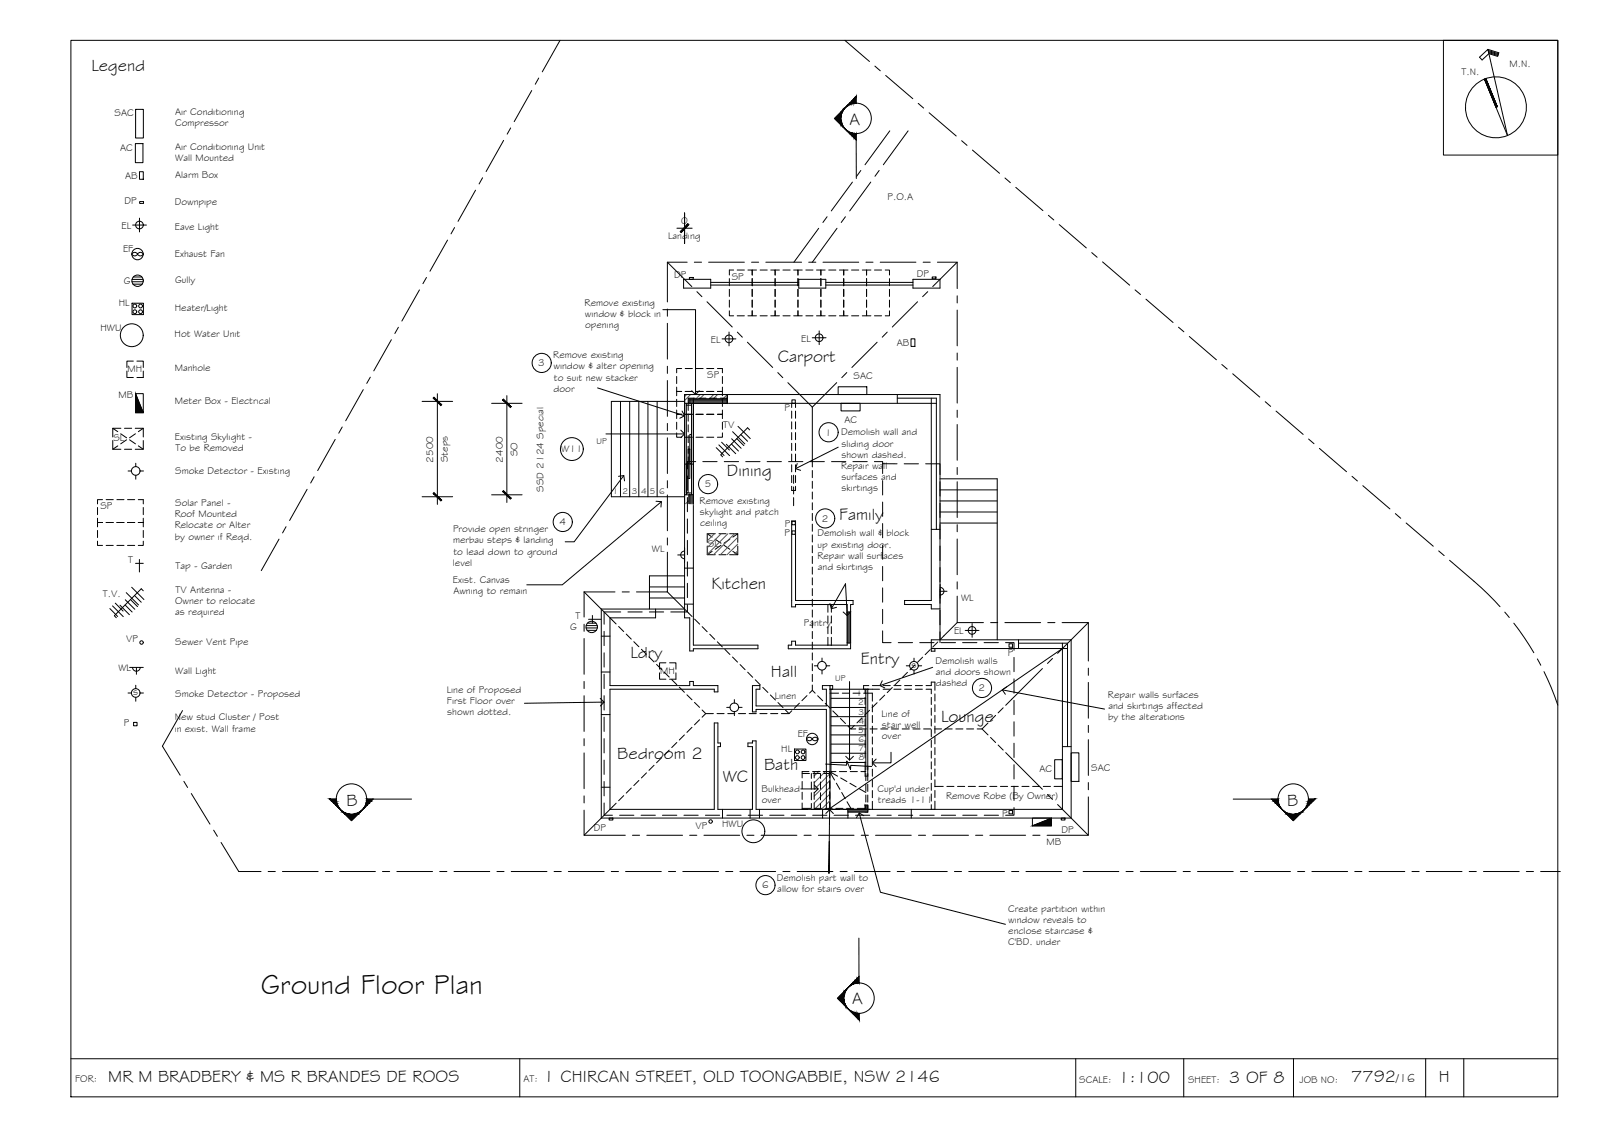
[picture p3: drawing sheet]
<svg xmlns="http://www.w3.org/2000/svg" width="420mm" height="297mm" viewBox="0 0 420 297" stroke-linecap="round" stroke-linejoin="round" font-family="sans-serif">
<!-- layer: HATCH -->
<g fill="#545454" stroke="#545454" stroke-width=".26">
<path d="M226.9 211.1l.7 1.1v-1.1zM226.9 211.1l.7 1.1h-.7z"/>
<path d="M222.4 212.2l5.2 .7v-.7zM222.4 212.2l5.2 .7h-5.2z"/>
<path d="M189.5 104.8l1.2 .9v-.9zM189.5 104.8l1.2 .9h-1.2z"/>
<path d="M181.8 104.8l7.7 .9v-.9zM181.8 104.8l7.7 .9h-7.7z"/>
<path d="M180.9 104.8l.9 .9v-.9zM180.9 104.8l.9 .9h-.9z"/>
<path d="M222.2 160.5l.9 8.1v-8.1zM222.2 160.5l.9 8.1h-.9z"/>
<path d="M180.9 129.7l.9 2.4v-2.4zM180.9 129.7l.9 2.4h-.9z"/>
</g>
<!-- layer: BORDER -->
<g fill="none" stroke="#000" stroke-width=".26">
<path d="M18.6 10.6h390v277h-390zM378.6 10.6h30v30.1h-30zM390.2 12.9l2.9 .9-.3 1-2.3-.7-1.8 1.6-.7-.7 2.2-2.1 5.2 22.7-6.1-14.9M390.3 13.2l2.7 .9M390.4 13.5l2.6 .8M390.4 13.8l2.5 .8M389.7 20.6l3 7.4M18.6 277.6h390M136.3 277.6v10M282.1 277.6v10M310.5 277.6v10M339.2 277.6v10"/>
<path d="M373.9 277.6v10M383.9 277.6v10"/>
<circle cx="392.3" cy="28.1" r="8"/>
</g>
<!-- layer: SECTION POINT -->
<g fill="#000" stroke="#000" stroke-width=".26">
<path d="M218.9 31.1l1.6-1.7v3.3zM221.3 28.6l-.3 .5zM221.3 33.4l.4 .5zM222.1 27.8l-.4 .4zM221.7 33.9l.4 .4zM89 211.9l.4 .4zM89.7 212.7l.6 .3zM90.5 213.5h3.4l-1.7 1.7zM94.6 212.7l.4-.4zM95.4 211.9l-.4 .4zM336 211.9l.3 .4zM336.3 212.3l.5 .4z"/>
<path d="M337.5 213.5h3.4l-1.7 1.7zM341.1 213l.5-.3zM342.4 211.9l-.4 .4zM222.1 259.2l.4-.3zM222.8 258.5l-.3 .4zM221.3 260v3.4l-1.6-1.7zM221.8 263.6l.3 .6zM222.5 264.5l.4 .4z"/>
<path d="M220.5 29.4v1.4zM220.6 29.3l-.1 1.5z"/>
<path d="M220.5 31.3v1.4zM220.6 31.9v.9z"/>
<path d="M220.8 29.1l-.2 1.1zM220.8 29.1l-.2 1.1z"/>
<path d="M220.6 31.9v.9l.2-.4zM220.8 32.4v.5l-.2-.1z"/>
<path d="M220.8 29.1v.5l.2-.7zM221 28.9l-.2 .7z"/>
<path d="M220.8 32.4v.5l.2 .1zM220.8 32.9l.2 .1v.2z"/>
<path d="M221.3 28.6l-.3 .5zM221.3 28.6l.4-.4z"/>
<path d="M221 33v.2l.3 .2zM221 33.2l.3 .3z"/>
<path d="M222.1 27.8l.4-.4zM222.5 27.4l-.4 .5z"/>
<path d="M222.1 34.2l.5 .3zM222.1 34.3l.5 .2v.2z"/>
<path d="M223 26.9l-.5 .7zM223 26.9v.4l-.5 .3z"/>
<path d="M222.6 34.5v.2h.4zM222.6 34.7h.4v.5z"/>
<path d="M223 26.9v.4l.5-.9zM223.5 26.4v.8l-.5 .1z"/>
<path d="M223 34.7v.5l.5-.3zM223 35.2l.5-.3v.8z"/>
<path d="M224 25.9l-.5 .5v.8zM224 25.9v1.2l-.5 .1z"/>
<path d="M223.5 34.9v.8l.5-.7zM224 35v1.2l-.5-.5z"/>
<path d="M224 25.9v1.2l.5-1.7zM224.5 25.4v1.6l-.5 .1z"/>
<path d="M224 35v1.2l.5-1.2zM224.5 35l.1 1.7-.6-.5z"/>
<path d="M86.5 209.5l.5 .5h1.2zM86.5 209.5h1.7v.5z"/>
<path d="M87 210l.6 .5h.7zM87 210h1.2l.1 .5z"/>
<path d="M87.6 210.5l.5 .5h.4zM87.6 210.5h.7l.2 .5z"/>
<path d="M88.1 211l.6 .5zM88.1 211h.4l.2 .5z"/>
<path d="M88.5 211.5l.5 .4zM88.5 211.5l.5 .4z"/>
<path d="M89.7 212.7l.6 .3zM89.4 212.3l.4 .4z"/>
<path d="M90 213l.3 .2h.5zM90 213l.8 .2z"/>
<path d="M90.3 213.2l.1 .2h.9zM90.3 213.2l1 .2z"/>
<path d="M90.4 213.4l1.5 .1zM90.4 213.4l1.5 .1z"/>
<path d="M92.5 213.5h1.4zM93 213.4h.9z"/>
<path d="M93 213.4h.9l-.3-.2zM93.6 213.2h.5l-.2 .2z"/>
<path d="M93.6 213.2h.5v-.2zM94.1 213h.2l-.2 .2z"/>
<path d="M94.1 213l.5-.3zM94.6 212.7l-.3 .3z"/>
<path d="M95.7 211.5l-.3 .4zM95.7 211.5h.1l-.4 .4z"/>
<path d="M95.9 211l-.2 .5h.1zM95.9 211h.4l-.5 .5z"/>
<path d="M96 210.5l-.1 .5h.4zM96 210.5h.8l-.5 .5z"/>
<path d="M96.1 210l-.1 .5h.8zM96.1 210h1.2l-.5 .5z"/>
<path d="M96.2 209.5l-.1 .5h1.2zM96.2 209.5h1.6l-.5 .5z"/>
<path d="M334 210l1.2-.5v.5zM333.5 209.5l.5 .5 1.2-.5z"/>
<path d="M334.5 210.5l.7-.5 .1 .5zM334 210l.5 .5 .7-.5z"/>
<path d="M335.3 210.5l.2 .5h-.4zM334.5 210.5l.6 .5 .2-.5z"/>
<path d="M335.5 211l.2 .5h-.2zM335.1 211l.4 .5v-.5z"/>
<path d="M335.7 211.5l.3 .4zM335.5 211.5l.5 .4-.3-.4z"/>
<path d="M336.8 212.7l.5 .3h-.3zM336.7 212.7l.3 .3z"/>
<path d="M337.3 213l.5 .2h-.5zM337 213l.3 .2v-.2z"/>
<path d="M337.4 213.4l.4-.2 .5 .2zM337.3 213.2l.1 .2 .4-.2z"/>
<path d="M337.5 213.5h1.4zM337.4 213.4h.9z"/>
<path d="M339.5 213.5l1.4-.1zM339.5 213.5l1.4-.1z"/>
<path d="M340 213.4l1.1-.2-.2 .2zM340 213.4l1.1-.2z"/>
<path d="M340.6 213.2l.7-.2-.2 .2zM340.6 213.2l.7-.2z"/>
<path d="M341.1 213l.5-.3zM341.6 212.7l.4-.4z"/>
<path d="M342.4 211.9l.4-.4zM342.6 211.5l-.2 .4 .4-.4z"/>
<path d="M342.6 211.5l.7-.5zM342.9 211l-.3 .5 .7-.5z"/>
<path d="M342.9 211l.9-.5-.5 .5zM343 210.5l-.1 .5 .9-.5z"/>
<path d="M343 210.5l1.3-.5-.5 .5zM343.1 210l-.1 .5 1.3-.5z"/>
<path d="M343.1 210l1.7-.5-.5 .5zM343.2 209.5l-.1 .5 1.7-.5z"/>
<path d="M221.8 259.6l.3-.3-.3 .5zM222.1 259.2l-.3 .4z"/>
<path d="M222.8 258.5l.5-.3zM222.8 258.5l.5-.3v-.2z"/>
<path d="M223.3 258h.5l-.5 .2zM223.3 258h.5v-.4z"/>
<path d="M223.8 257.6l.4 .2-.4 .2zM223.8 257.6l.4 .2v-.7z"/>
<path d="M224.2 257.1l.6 .6-.6 .1zM224.8 256.6l-.6 .5 .6 .6z"/>
<path d="M224.8 256.6l.5 1.1h-.5zM225.3 256l-.5 .6 .5 1.1z"/>
<path d="M221.3 260v1.4zM221.3 260l.1 .9z"/>
<path d="M221.3 262l.1 1.5zM221.3 262l.1 1.5z"/>
<path d="M221.4 260l.2 .3-.2 .6zM221.4 260l.2 .3v-.5z"/>
<path d="M221.4 262.5l.2 1.1zM221.4 262.5l.2 1.1z"/>
<path d="M221.6 263.1l.2 .8-.2-.3zM221.6 263.1l.2 .8z"/>
<path d="M221.6 259.8h.2l-.2 .5zM221.6 259.8h.2v-.2z"/>
<path d="M221.8 263.6l.3 .6zM222.1 264.1l.4 .4z"/>
<path d="M222.9 264.9l.4 .5zM222.9 264.9l.4 .5z"/>
<path d="M223.3 265.2l.5 .6zM223.3 265.2l.5 .6v-.4z"/>
<path d="M223.8 265.4l.5 .9-.5-.5zM223.8 265.4l.5 .9v-.8z"/>
<path d="M224.3 265.5l.5 1.3-.5-.5zM224.3 265.5l.5 1.3v-1.1z"/>
<path d="M224.8 265.7l.5 1.6-.5-.5zM224.8 265.7l.5 1.6v-1.6z"/>
</g>
<g fill="none" stroke="#000" stroke-width=".26">
<path d="M224.5 27v-1.6l-5.6 5.7 5.7 5.6M224.5 35l.1 11.8M88.2 209.5h-1.7l5.7 5.7 5.6-5.7M96.2 209.5h11.7M323.4 209.5h11.8M333.5 209.5l5.7 5.7 5.6-5.7h-1.6M225.3 245.9v11.8M225.3 256l-5.6 5.7 5.6 5.6v-1.6"/>
<circle cx="224.5" cy="31" r="4"/>
<circle cx="92.2" cy="209.5" r="4"/>
<circle cx="339.2" cy="209.5" r="4"/>
<circle cx="225.3" cy="261.7" r="4"/>
</g>
<!-- layer: TEXT -->
<g fill="none" stroke="#000" stroke-width=".26">
<circle cx="142.1" cy="95.1" r="2.51"/>
<circle cx="217.3" cy="113.3" r="2.51"/>
<circle cx="147.6" cy="136.8" r="2.51"/>
<circle cx="185.7" cy="126.9" r="2.51"/>
<circle cx="216.4" cy="135.9" r="2.51"/>
<circle cx="257.6" cy="180.4" r="2.51"/>
<circle cx="200.8" cy="232.1" r="2.51"/>
</g>
<!-- layer: SERVICES -->
<g fill="none" stroke="#000" stroke-width=".26">
<path d="M35.5 37.6h2v5h-2zM35.6 28.7h2v7.5h-2zM34.8 59h3.6M36.6 45h1v2h-1zM36.6 57.2v3.6M36.6 52.8h1v.5h-1zM34.6 73.9h3M34.6 79.5h3v3h-3zM34.6 73.3h2.9M34.8 66.4a.86 .86 0 0 1 1.3 .2 .84 .84 0 0 1-.8 .5 .84 .84 0 0 1-.7-.5zM34.9 74.5h2.4M35 72.6h2.2"/>
<path d="M36.1 66.6a.86 .86 0 0 1 1.5 0M36.1 66.6a.86 .86 0 0 0 1.5 0M180.8 72.7h1v.5h-1zM191.3 73v1.9M191.3 75.9v1.8M191.3 78.7v1.8M192.4 70.8h-1.1v1.3M193.3 70.8h1.9M196.2 70.8h1.1v1.3v-1.3h1.1M197.3 73v1.9M197.3 75.9v1.8M197.3 78.7v1.8"/>
<path d="M199.4 70.8h1.8M202.1 70.8h1.2v1.3v-1.3h1.1M203.3 73v1.9M203.3 75.9v1.8M203.3 78.7v1.8M205.3 70.8h1.9M208.2 70.8h1.1v1.3v-1.3h1.1M209.3 73v1.9M209.3 75.9v1.8M209.3 78.7v1.8M211.4 70.8h1.8M214.2 70.8h1.1v1.3v-1.3h1.1"/>
<path d="M215.3 73v1.9M215.3 75.9v1.8M215.3 78.7v1.8M217.3 70.8h1.9M220.2 70.8h1.1v1.3v-1.3h1.1M221.3 73v1.9M221.3 75.9v1.8M221.3 78.7v1.8M223.3 70.8h1.9M226.2 70.8h1.1v1.3v-1.3h1.1M227.3 73v1.9M227.3 75.9v1.8"/>
<path d="M227.3 78.7v1.8M229.3 70.8h1.9M232.2 70.8h1.1v1.3M233.3 73v1.9M233.3 75.9v1.8M233.3 78.7v1.8M244.5 72.6h1v.5h-1zM33.3 97.3v1.7h1.7M35 94.7h-1.7v1.6M35.9 94.7h1.7v1.6M37.6 97.3v1.7h-1.7M177.5 98.7v1.9"/>
<path d="M178.8 96.6h-1.3v1.1M179.7 96.6h1.9M182.5 96.6h1.9M185.3 96.6h1.9M188.2 96.6h1.3v1.1M189.4 88.9h3.6M189.5 98.7v1.9M191.2 87.1v3.6M191.3 81.5v1.3h1.1M193.3 82.8h1.9M196.2 82.8h1.1v-1.3v1.3h1.1M199.4 82.8h1.8"/>
<path d="M202.1 82.8h1.2v-1.3v1.3h1.1M205.3 82.8h1.9M208.2 82.8h1.1v-1.3v1.3h1.1M211.4 82.8h1.8M213 88.6h3.6M214.2 82.8h1.1v-1.3v1.3h1.1M214.8 86.8v3.6M217.3 82.8h1.9M220.2 82.8h1.1v-1.3v1.3h1.1M223.3 82.8h1.9M226.2 82.8h1.1v-1.3v1.3h1.1M229.3 82.8h1.9"/>
<path d="M233.3 81.5v1.3h-1.1M238.9 88.8h1.1v2h-1.1zM29.6 115.5v2.3h2.1M29.6 112.3h2.1M30.9 113.2l-1.3-.9v2.3M30.9 116.9l-1.3 .9M31.7 113.7l1.5 1.1M32.6 112.3h1.9M32.6 117.8h1.9M33.2 115.3l-1.5 1.1M34 115.3l1.5 1.1M35.5 112.3h2.1v2.3"/>
<path d="M35.5 113.7l-1.5 1.1M35.5 103.2v5h2.1l-2.1-5h2.1v5M36.3 116.9l1.3 .9M37.6 115.5v2.3h-2.1M37.6 112.3l-1.3 .9M177.5 107.5v1.1h1.3h-1.3v1.1M177.5 101.5v1.1h1.3h-1.3v1.2M177.5 113.5v1.1h1.3M177.5 104.7v1.9M177.5 110.7v1.9M179.7 108.6h1.9M179.7 102.6h1.9"/>
<path d="M179.7 114.6h1.9M182.5 108.6h1.9M182.5 102.6h1.9M182.5 114.6h1.9M185.3 108.6h1.9M185.3 102.6h1.9M185.3 114.6h1.9M187.8 117.4l2.1 2M188.5 116.6l2.9 2.9M189.3 115.9l2 2.1M189.5 107.5v1.1h-1.3h1.3v1.1M189.5 113.5v1.1h-1.3"/>
<path d="M189.5 101.5v1.1h-1.3h1.3v1.2M189.5 104.7v1.9M189.5 110.7v1.9M190.5 116.5l2.5 2.4M191.8 116.4l1.9 1.9M191.9 115l2.5 2.5M192.1 113.2l3.3 3.2M193.3 115l1.8 1.8M193.6 111.8l3.2 3.2M194.3 113.9l1.8 1.8M196.6 112.7l-.5-.5-7.1 7 .5 .6M207.7 104.8h.9v.9h-.9z"/>
<path d="M219.8 101.4h7.5v2h-7.5zM220.6 105.7h5v2h-5zM25.6 135.9v1.1h1.3h-1.3v1.1M25.6 133v1.9M25.6 139.1v1.8M26.9 131h-1.3v1.1M27.8 137h1.9M27.8 131h1.9M30.7 137h1.8M30.7 131h1.8M33.5 137h1.8M33.5 131h1.8"/>
<path d="M33.6 123.5h.9M35.6 121.4v.9M35.6 124.6v1M36.3 131h1.3v1.1M36.7 123.5h.9M37.6 135.9v1.1h-1.3h1.3v1.1M37.6 133v1.9M37.6 139.1v1.8M185.5 139.9h2.1M188.6 139.9h1.8M191.4 139.9h2.1v2.3M193.5 139.9l-1.3 .9"/>
<path d="M207.7 136.7h.9v.9h-.9zM207.7 139.2h.9v.9h-.9zM25.6 141.9v1.1h1.3M27.8 143h1.9M28.8 159.5l2.1 2.1M29.5 158.8l2.8 2.9M30.2 158.1l2.1 2.1M30.7 143h1.8M31.5 158.7l2.4 2.5M32.8 158.6l1.9 1.9M32.9 157.2l2.5 2.5M33.1 155.4l3.2 3.2"/>
<path d="M33.5 143h1.8M34.2 157.2l1.9 1.8M34.5 154l3.2 3.2M35.3 156.1l1.7 1.8M35.5 147.7h2.1M36.6 146.7v3.3M37.6 141.9v1.1h-1.3M37.6 154.9l-.6-.5-7 7 .5 .6M177.7 145.5h1.8M179.5 144.5a1.01 1.01 0 0 0-1 1 1.01 1.01 0 0 0 1 1M179.5 143.7v3.6M185.5 143.1v2.3h2.1"/>
<path d="M186.8 140.8l-1.3-.9v2.3M186.8 144.5l-1.3 .9M187.6 141.4l1.5 1M188.6 145.4h1.8M189.1 143l-1.5 1M189.9 143l1.5 1M191.4 141.4l-1.5 1M192.2 144.5l1.3 .9M193.5 143.1v2.3h-2.1M246.6 154a1.01 1.01 0 0 1 1 1 1.01 1.01 0 0 1-1 1M246.6 155h1.8M246.6 153.2v3.6"/>
<path d="M34 175h3.6M34.8 175a1.01 1.01 0 0 0 1 1 1.01 1.01 0 0 0 1-1M35.6 179.7v.8M35.8 175v1.8M153.7 164.6h3M153.7 164h3M154 165.3h2.4M154.1 163.4h2.2M154.4 162.4h3.2M155.4 161.3v2.1M173 176.4v1.7h1.7M174.7 173.8h-1.7v1.6"/>
<path d="M175.6 173.8h1.7v1.6M177.3 176.4v1.7h-1.7M213.6 174.6h.9M215.6 172.5v.9M215.6 175.7v1M216.7 174.6h.9M237.7 174.6h.9M239.7 172.5v.9M239.7 175.7v1M240.8 174.6h.9M253.1 165.3h3.7M255 163.5v3.6"/>
<path d="M264.6 168.8h.9v.9h-.9zM33.6 181.7h.9M35 189.4h.9v.9h-.9zM35.6 182.8v1M36.7 181.7h.9M190.6 185.5h.9M192.6 183.4v.9M192.6 186.6v1M193.7 185.5h.9M208.4 196.4h3v3h-3zM211.7 193.5a.86 .86 0 0 1 1.3 .2 .86 .86 0 0 1-1.5 0zM213 193.7a.86 .86 0 0 1 1.5 0"/>
<path d="M213 193.7a.86 .86 0 0 0 1.5 0M276.6 199.2h2v5h-2zM280.9 197.4h2.1v7.5h-2.1zM159.8 214.5h.9v.5h-.9zM264.6 212.5h.9v.9h-.9zM275.8 214.5h-5v2l5-2v2h-5M278.3 214.5h1v.5h-1z"/>
<circle cx="36.6" cy="59" r="1.01"/>
<circle cx="36.1" cy="66.6" r="1.49"/>
<circle cx="36.1" cy="73.6" r="1.49"/>
<circle cx="34.6" cy="87.9" r="3"/>
<circle cx="35.4" cy="81.7" r=".5"/>
<circle cx="35.4" cy="80.2" r=".5"/>
<circle cx="36.9" cy="81.7" r=".5"/>
<circle cx="36.9" cy="80.2" r=".5"/>
<circle cx="191.2" cy="88.8" r="1.01"/>
<circle cx="214.8" cy="88.5" r="1.01"/>
<circle cx="35.6" cy="123.5" r="1.13"/>
<circle cx="37.1" cy="168.4" r=".46"/>
<circle cx="155.2" cy="164.4" r="1.49"/>
<circle cx="215.6" cy="174.5" r="1.13"/>
<circle cx="239.7" cy="174.5" r="1.13"/>
<circle cx="254.9" cy="165.3" r="1.01"/>
<circle cx="35.6" cy="181.7" r="1.13"/>
<circle cx="192.6" cy="185.4" r="1.13"/>
<circle cx="209.1" cy="197.1" r=".5"/>
<circle cx="209.1" cy="198.6" r=".5"/>
<circle cx="210.6" cy="198.6" r=".5"/>
<circle cx="210.6" cy="197.1" r=".5"/>
<circle cx="213" cy="193.7" r="1.49"/>
<circle cx="186.4" cy="215.4" r=".46"/>
<circle cx="197.6" cy="217.9" r="3"/>
</g>
<path d="M35.5 103.2l2.1 5h-2.1zM270.8 216.5l5-2v2z" fill="#000" stroke="#000" stroke-width=".26"/>
<!-- layer: EXISTING -->
<g fill="none" stroke="#000" stroke-width=".26">
<path d="M179.3 73.2h7.1v2.3h-7.1zM186.4 74.7h23.1M186.4 74h23.1M209.5 73.2h7.1v2.3h-7.1zM216.6 74.7h22.8M216.6 74h22.8M239.4 73.2h7.1v2.3h-7.1zM180.5 105.7h27.1v1.1M180.5 108.6v1.8M180.5 111.4v1.8M180.5 114.2v1.8M180.5 117v1.9"/>
<path d="M180.5 119.8v1.9M181.8 104.4v64.7h17v1h-17v.6h-.9v-8.7h-1.4v-58.6h67v64.3M182.3 104.4h-1.8v3.2M183.3 104.4h1.9M186.1 104.4h1.9M188.9 104.4h1.8M190.7 103.4v2.3M207.6 107.8v1.9M207.6 110.6v1.9M207.6 113.4v1.9M207.6 116.2v1.9M207.6 119v1.9"/>
<path d="M208.6 107.8v1.9M208.6 110.6v1.9M208.6 113.4v1.9M208.6 116.2v1.9M208.6 119v1.9M235.3 104.4h10.3v34.4M235.3 103.4v2.3M244.2 104.4v53h-7v1.1h7v1.1h2.3M245.6 105.7h-37v1.1M179.5 121.7h1M180.9 121.7h.9M207.6 127.5v1.1h1v-1.1"/>
<path d="M207.6 121.8v1.9M207.6 124.7v1.8M208.1 124.6v2.1M208.1 127.6v1.9M208.1 130.5v2.1M208.6 121.8v1.9M208.6 124.7v1.8M244.2 138.8h2.3M246.5 137.1h15M246.5 134.2h15M246.5 131.3h15M246.5 128.4h15"/>
<path d="M246.5 125.5h15v42.2M170.3 156.8h9.2M170.3 153.9h9.2M171.9 159.7v2.3h-11.9v17.7h20.9v-1h.9v1h6.5v1.7h-1v-.7h-27.3v31.5h27.3v-22.7h1v5.3h.7v.9h-.7v16.5h9v-16.5h-1.1v-.9h1.1v-.6h1v18h18.4v-26.2h-18.4v.6h-1v-6.9h2v1h-1v4.4h18.4v-4.4h-1v-1h2.7v1h-.7v31.5h26.5v-1.2M179.5 159.7h-21.8v54.8h123.2v-46.8h-36.7v3h1v-.7h34.8M179.5 158.4h2.3M179.5 148.9h2.3M179.5 151h-9.2v8.7M157.7 176.2h2.3M157.7 166.8h2.3M217.1 160.5v-2h-8.5v.6h-1v-22.5h1v20.8h15.1v1.1h-.6v2h-.9v-2h-4.2v2M217.1 167.1v2h-8.5v-1h-1v1h-.9v1h16.4v-1.5h-.9v.5h-4.2v-2"/>
<path d="M217.1 161.5v1.8M217.1 164.3v1.9M218 161.5v1.8M218 164.3v1.9M227.9 179.7h-1.4v1h1.4M228.8 179.7h1.9M231.6 179.7h1.9M234.4 179.7h1.9M237.2 179.7h1.9M240.1 179.7h1.8M242.9 179.7h1.3v-.9h1v2.2M267.1 168.6h12.9v27.1"/>
<path d="M267.1 167.7v2.3M278.6 168.6v43.6h-33.4v-2.2M157.7 187.3h2.3M228.8 180.7h1.9M231.6 180.7h1.9M234.4 180.7h1.9M237.2 180.7h1.9M240.1 180.7h1.8M242.9 180.7h1.3v1.2M244.2 182.8v1.9M244.2 185.6v1.9M244.2 188.5v1.8"/>
<path d="M244.2 191.3v1.9M244.2 194.1v1.9M244.2 196.9v1.9M244.2 199.7v1.9M245.2 181.9v1.9M245.2 184.7v1.9M245.2 187.5v1.9M245.2 190.3v1.9M245.2 193.2v1.8M245.2 196v1.9M245.2 198.8v1.9M278.6 195.7h2.3"/>
<path d="M157.7 206.4h2.3M189.5 212.2v2.3M196.7 212.2v2.3M199.2 212.2v2.3M215.7 212.2v2.3M222.4 212.2v2.3M239 212.2v2.3M244.2 202.5v1.9M244.2 205.3v1.9M244.2 208.1v1.9M245.2 206.2h2.2M245.2 201.6v1.9"/>
<path d="M245.2 204.4v1.9M245.2 207.2v1.9M248.3 206.2h1.9M251.1 206.2h1.9M253.9 206.2h1.9M256.8 206.2h1.8M259.6 206.2h1.9M262.4 206.2h1.9M265.2 206.2h1.9M268 206.2h1.9M270.8 206.2h1.9M273.6 206.2h1.9"/>
<path d="M276.4 206.2h2.2"/>
</g>
<!-- layer: NEWWORK -->
<g fill="none" stroke="#000" stroke-width=".26">
<path d="M162.7 105.2v25M165.1 105.2v25M167.5 105.2v25M169.9 105.2v25M172.3 105.2v25M179.5 105.7h11.2M179.5 105.2h-19.2v25h19.2M190.7 104.8h-9.8v.9M190.7 103.4h-11.2v28.7M190.7 104.5h-10.1v1.2M179.5 129.7h2.3v2.4M180.3 124.8v3.7"/>
<path d="M180.3 130.4v3.8M180.3 136.1v3.7M180.6 129.7v2.4M180.9 129.7v2.4M182.5 121h-2.2v1.9M184.3 121h3.8M190 121h3.7M195.6 121h3.7M201.2 121h3.7M206.8 121h3.8M212.5 121h3.7M218.1 121h3.7"/>
<path d="M223.7 121h3.7M229.3 121h2.2v3.1M231.5 126v3.8M231.5 131.6v3.8M231.5 137.3v3.7M231.5 121.6h3.8M237.1 121.6h3.8M242.8 121.6h3.7v2.8M246.5 126.3v3.7M246.5 131.9v3.8M246.5 137.5v3.8M180.3 158.6v1.8h-4.4"/>
<path d="M180.3 141.7v3.7M180.3 147.3v3.7M180.3 152.9v3.8M231.5 142.9v3.7M231.5 148.5v3.8M231.5 154.1v3.8M231.5 159.8v3.7M246.5 143.2v3.7M246.5 148.8v3.7M246.5 154.4v3.8M158.4 165.5v3.8M158.4 171.1v3.8"/>
<path d="M158.4 176.8v3.7M162.8 160.4h-4.4v3.3M164.7 160.4h3.7M170.3 160.4h3.8M222.2 160.5v8.1M223.1 160.5v8.1M231.5 165.4v3.1h2.2M235.6 168.5h3.7M241.2 168.5h3.8M246.5 160v3.8M246.5 165.7v2.8M246.8 168.5h3.8"/>
<path d="M252.5 168.5h3.7M258.1 168.5h3.7M263.7 168.5h2.2v2M265.9 172.4v3.7M265.9 178v3.7M158.4 182.4v3.8M158.4 188v3.8M158.4 193.6v3.8M158.4 199.3v3.7M226.9 180.7v1.2M226.9 182.8v1.9M226.9 185.6v1.9"/>
<path d="M226.9 188.4v1.9M226.9 191.3v1.8M226.9 194.1v1.9M226.9 196.9v1.8M226.9 199.7v3.8h.7v-2.6M265.9 183.6v3.8M265.9 189.2v3.8M265.9 194.9v3.7M158.4 210.5v3.2h2.2M158.4 204.9v3.8M162.5 213.7h3.8M168.1 213.7h3.8"/>
<path d="M173.7 213.7h3.8M179.4 213.7h3.7M185 213.7h3.8M190.6 213.7h3.8M196.2 213.7h3.8M201.9 213.7h3.7M207.5 213.7h3.8M213.1 213.7h3.8M218.7 213.7h3.8M224.4 213.7h3.7M226.9 212.2v-1.1h.7v1.8h-5.2M230 213.7h3.8"/>
<path d="M235.6 213.7h3.8M241.2 213.7h3.8M246.9 213.7h3.7M252.5 213.7h3.8M258.1 213.7h3.8M265.9 211.7v2h-2.2M265.9 200.5v3.7M265.9 206.1v3.8"/>
</g>
<!-- layer: HATCH -->
<g fill="none" stroke="#545454" stroke-width=".26">
<path d="M180.1 103.4l-.6 .6M181.1 103.4l-1.6 1.6M183.6 103.4l-1.1 1.1M184.6 103.4l-1.1 1.1M187.2 103.4l-1.1 1.1M188.2 103.4l-1.1 1.1M190.7 103.4l-1.1 1.1M190.7 104.4l-.1 .1M179.6 129.7l-.1 .1M180.6 131.3l-.8 .8M185.6 139.9l-.1 .2M187.4 139.9l-1.9 1.9"/>
<path d="M189.1 139.9l-3.6 3.7M190.9 139.9l-5.4 5.4M192.7 139.9l-5.5 5.5M193.5 140.9l-4.6 4.5M193.5 142.7l-2.8 2.7M193.5 144.4l-1 1M214.8 202.2l-1.3 1.2M216.5 202.3l-3 2.9M217.6 202.9l-4.1 4.1M217.6 204.7l-4.1 4M217.6 206.5l-4.1 4M217.6 208.2l-4 4"/>
<path d="M217.6 210l-2.2 2.2M217.6 211.8l-.4 .4"/>
</g>
<!-- layer: ROOFPLAN EXIST. -->
<g fill="none" stroke="#000" stroke-width=".26">
<path d="M233.4 34.3l-6.5 8.9M238.2 34.3l-6.5 8.9M214.7 59.9l-6.5 8.8M216.9 56.8l-1.1 1.5M219.5 59.9l-6.5 8.8M221.7 56.8l-1.1 1.5M223.6 47.7l-5.6 7.6M225.8 44.7l-1.1 1.5M228.4 47.7l-5.6 7.6M230.6 44.7l-1.1 1.5M175 68.7l6.4 6.4M180.2 68.7h-5.2v10.5"/>
<path d="M182.1 68.7h1.9M182.8 76.5l1.3 1.3M185.4 79.1l6.7 6.6M185.9 68.7h9.3M197.1 68.7h1.9M200.9 68.7h9.3M212.1 68.7h1.9M215.8 68.7h9.4M227.1 68.7h1.9M230.9 68.7h9.3M240.7 79.1l-6.7 6.6M242.1 68.7h1.9"/>
<path d="M243.3 76.5l-1.3 1.3M245.9 68.7h5.1v7M251 77.5v1.9M251 68.7l-6.4 6.4M175 81v1.9M175 84.8v9.3M175 96v1.9M175 99.8v9.3M193.4 87.1l1.3 1.3M196 89.7l6.7 6.6M204 97.7l1.3 1.3M222.1 97.7l-1.3 1.3"/>
<path d="M230 89.7l-6.6 6.6M232.7 87.1l-1.3 1.3M251 81.3v9.4M251 92.6v1.8M251 96.3v9.4M175 111v1.9M175 114.8v9.3M206.6 100.3l6.4 6.4M213 106.7v15.7M219.4 100.3l-6.4 6.4M251 107.5v1.9M251 111.3v9.4"/>
<path d="M175 126v1.9M175 129.8v9.3M213 123.4v1.8M213 126.2v1.8M213 129v1.8M213 131.8v1.9M213 134.6v1.9M213 137.4v1.9M251 122.5v1.9M251 126.3v9.4M251 137.6v1.8M153.2 155.2h8.1"/>
<path d="M153.2 155.2v6.6M153.2 155.2l8.4 8.4M163.2 155.2h1.8M175 144.8v10.4h-8.1M175 141v1.9M175 155.2l6.5 6.4M213 140.2v1.9M213 143v1.9M213 145.9v1.8M213 148.7v1.8M213 151.5v1.8M213 154.3v1.9"/>
<path d="M213 157.1v1.9M213 159.9v1.9M251 156.3v6.9h6.9M251 141.3v9.4M251 152.5v1.9M153.2 163.7v1.8M153.2 167.4v9.4M153.2 178.6v1.9M162.2 164.2l1.4 1.4M164.2 166.2l1.4 1.4M166.2 168.2l1.4 1.4M168.2 170.2l1.4 1.3"/>
<path d="M170.2 172.2l1.3 1.3M172.2 174.2l1.3 1.3M174.2 176.2l1.3 1.3M176.2 178.2l1.3 1.3M182.2 162.3l1.3 1.3M184.2 164.3l1.3 1.3M186.1 166.3l1.4 1.3M188.1 168.3l1.3 1.3M190.1 170.3l1.3 1.3M192.1 172.2l1.3 1.4M194.1 174.2l1.3 1.4M196.1 176.2l1.3 1.4"/>
<path d="M198.1 178.2l1.3 1.3M213 162.7v1.9M213 165.5v1.9M213 168.4v1.8M213 171.2v1.8M213 174v1.8M213 176.8v1.9M213 179.6v1.4M236 178.3l-1.3 1.3M238 176.3l-1.3 1.3M240 174.3l-1.3 1.3M242 172.3l-1.3 1.3"/>
<path d="M244 170.3l-1.4 1.3M246 168.3l-1.4 1.3M251 163.2l-4.4 4.5M259.8 163.2h1.9M263.6 163.2h9.3M273.4 175.3l-9.6 9.6M274.8 163.2h1.9M276 172.6l-1.3 1.3M278.6 163.2h6.8v10.1M285.4 175.2v1.9M285.4 178.9v9.4M285.4 163.2l-8 8.1"/>
<path d="M153.2 182.4v9.4M153.2 193.6v1.9M153.2 197.4v9.4M173.5 198.6l-1.3 1.4M175.5 196.7l-1.3 1.3M177.5 194.7l-1.3 1.3M178.2 180.2l1.3 1.3M179.5 192.7l-1.3 1.3M180.2 182.2l1.3 1.3M181.5 190.7l-1.3 1.3M182.1 184.1l1.4 1.4M183.5 188.7l-1.4 1.3"/>
<path d="M184.1 186.1l1 1M185.1 187.1l-1 .9M185.1 187.1h2M188.1 187.1h1.8M190.9 187.1h1.8M193.7 187.1h1.8M196.5 187.1h1.9M199.3 187.1h1.9M200.1 180.2l1.3 1.3M202 182.2l1.4 1.3M202.1 187.1h1.9M204 184.2l1.4 1.3"/>
<path d="M204.9 187.1h2M206 186.2l.9 .9M207.7 186.3l-.8 .8M209.7 184.4l-1.4 1.3M211.7 182.4l-1.4 1.3M213 181l.8 .7M213 181l-.7 .7M214.4 182.4l1.4 1.3M216.4 184.4l1.4 1.3M218.4 186.4l1.4 1.3M220.4 188.4l1.3 1.3M222.4 190.3l.8 .8"/>
<path d="M223.2 191.1h1.2M224.1 190.2l-.9 .9M225.4 191.1h1.8M226.1 188.2l-1.3 1.3M228.1 186.2l-1.4 1.3M228.2 191.1h1.8M230 184.2l-1.3 1.3M231 191.1h1.9M232 182.2l-1.3 1.4M233.8 191.1h1.9M234 180.2l-1.3 1.4M236.6 191.1h1.9"/>
<path d="M239.4 191.1h1.9M242.2 191.1h1.9M245.1 191.1h1.8M247.9 191.1h1.8M250.7 191.1h1.8M253.5 191.1h1.9M256.3 191.1h1.3M257.6 191.1l1.5 1.6M259.1 189.5l-1.5 1.6M259.8 193.3l1.3 1.4M261.1 187.6l-1.3 1.3M261.8 195.3l1.3 1.4"/>
<path d="M263.1 185.6l-1.3 1.3M263.8 197.3l9.6 9.6M285.4 190.2v1.8M285.4 193.9v9.4M153.2 212.4v6.6h10.8M153.2 208.7v1.8M161.6 210.6l-8.4 8.4M163.6 208.6l-1.4 1.3M165.6 206.6l-1.4 1.3M165.9 219h1.9M167.6 204.6l-1.4 1.3M169.6 202.6l-1.4 1.4"/>
<path d="M169.6 219h9.4M171.5 200.6l-1.3 1.4M180.9 219h1.9M184.6 219h9.4M195.9 219h1.8M199.6 219h9.4M210.9 219h1.9M214.6 219h9.4M225.9 219h1.9M229.6 219h9.4M240.9 219h1.8M244.6 219h9.4"/>
<path d="M255.9 219h1.9M259.6 219h9.4M270.9 219h1.9M274.7 208.3l1.3 1.3M277.4 210.9l8 8.1M285.4 208.9v10.1h-10.8M285.4 205.2v1.8"/>
</g>
<!-- layer: NEWWORK -->
<path d="M190.7 103.4v2.3M207.6 105.7h1M217.1 158.5h.9M217.1 169.1h.9M217.7 179.7v1M244.2 170h1M244.2 212.2h1" fill="none" stroke="#000" stroke-width=".3"/>
<!-- layer: WINDOWS -->
<g fill="none" stroke="#000" stroke-width=".26">
<path d="M179.5 105.7v24M180 105.7v24M180 106.2h1.4M180.5 117.7h.4v7.7h-.4zM180.9 113.9h.5v7.7h-.5zM181.4 105.7v24M181.8 105.7v24M180 121.6h.5v7.6h-.5zM180 129.2h1.4"/>
<circle cx="150" cy="117.7" r="3"/>
</g>
<!-- layer: 0.13 -->
<g fill="none" stroke="#000" stroke-width=".26">
<path d="M278.6 170l-60.9 41.9M217.7 181.7h2.2M220.9 181.7h1.9M223.7 181.7h1.9M226.5 181.7h2.3v2.1M227.6 180.7h1.2M228.8 184.8v1.8M228.8 187.6v1.9M228.8 190.4v1.9M228.8 193.2v1.9M228.8 196v1.9M228.8 198.8v1.9"/>
<path d="M213.5 210.5v1.7h1.6M213.5 204.9v1.9M213.5 207.7v1.9M215.1 202.3h-1.6v1.7M216 202.3h1.6v1.7M216.5 200.3l5.5 .3 .1-1.1 1 2.3v-1.1l5.5 .2M217.6 210.5v1.7h-1.6M217.6 204.9v1.9M217.6 207.7v1.9M228.8 201.6v1.9M228.8 204.5v1.8M228.8 207.3v1.8"/>
<path d="M228.8 210.1v2.1"/>
</g>
<!-- layer: STAIRS -->
<g fill="none" stroke="#000" stroke-width=".26">
<path d="M217.7 180.7h9.9v21.2M217.9 180.7v22.1h-1.9M217.9 199.9h9.2M217.9 197.5h9.2M217.9 195.1h9.2M217.9 192.7h9.2M217.9 190.3h9.2M217.9 187.9h9.2M217.9 185.5h9.2M217.9 183.1h9.2M227.1 180.7v21.2M210.4 211.9h2.2"/>
<path d="M210.4 202.8h1.9M210.4 204.9v1.9M210.4 207.7v1.9M210.4 210.5v1.7h1.4M212.2 202.3h-1.8v1.7M212.7 212.2h1.9M212.8 202.8v1.3M212.8 205v1.9M212.8 207.8v1.9M212.8 210.6v1.3M213.1 202.3h1.9M213.2 202.8h1.9"/>
<path d="M213.6 211.9h1.9M215.2 202.8v1.3M215.2 205v1.9M215.2 207.8v1.9M215.2 210.6v1.3M215.5 212.2h1.9M215.9 202.3h1.8M216.4 211.9h1.9M217.6 202.2v1.6M217.6 204.7v1.9M217.6 207.5v1.9M217.6 210.3v1.6"/>
<path d="M217.9 202.8l1 1.7M217.9 202.3h1.3M217.9 202.5l1.8 1M218.4 212.2h1.8M219.2 211.9h1.9M219.4 205.3l.9 1.7M220.2 202.3h1.8M220.5 204l1.6 .9M220.8 207.8l.9 1.6M221.2 212.2h1.8M222 211.9h1.9M222.2 210.2l1 1.7"/>
<path d="M222.9 205.4l1.6 .9M223 202.3h1.9M224 212.2h1.9M224.8 211.9h2.3M225.3 206.8l1.8 1M225.8 202.3h1.3M226.8 212.2h1.4M227.1 202.8v1.9M227.1 205.6v1.9M227.1 208.4v1.9M227.1 211.2v1M227.6 202.8v1.9"/>
<path d="M227.6 205.6v1.9M227.6 208.4v1.9M227.6 211.2v1"/>
</g>
<!-- layer: 0 -->
<g fill="none" stroke="#000" stroke-width=".26">
<path d="M173.8 81.2h8.6v22.2M156.7 101.7l22.8 7.3M158.9 113.8h20.6M178.5 112.8l1 1-1 1M178.9 107.8l.6 1.2-1.2 .7M181.4 102.4l1 1 1-1M219.8 117.2l-11.2 5.7M162.2 124.9l1.4-.2 .2 1.4M163.6 124.7l-13 17.3h-2.4M172 131.4l1.5 .1-.2 1.4M173.5 131.5l-26 21.8h-9.3M209.1 121.5l-.5 1.4 1.4 .4"/>
<path d="M217.7 158.2l.3 1.4 1.4-.4M218 159.6l3.7-6.6 .5 8.4M222.8 178.7v20.6M223.1 160.4l-.9 1-1.1-1M231.4 178.5l-.6 1.2 1.3 .7M244.6 175l-13.8 4.7M157.4 183.1l1 1-.9 1M158.4 184.1l-20.9 .3M221.8 198.3l1 1 1-1M229.8 199l-1 1 1 1M233.7 197.2v2.8h-4.9M262.9 180.9l26.8 5"/>
<path d="M264 180.1l-1.1 .8 .8 1.1M210 206.8h4.6M213.6 205.8l1 1-1 1M216.6 213.3l1-1 1 1M217.6 212.3l-.2 16.7 .1-8.4M225.3 213.1l5.6 20.8 32.8 8.4M226.6 213.9l-1.3-.8-.7 1.3"/>
</g>
<!-- layer: DIMENSION -->
<path d="M177.5 59.8h4M179.5 63.8v-8v8M110.7 105.2h8M114.7 103.2v29M128.9 105.7h8M132.9 103.7v28M110.7 130.2h8M128.9 129.7h8" fill="none" stroke="#000" stroke-width=".26"/>
<!-- layer: 0 -->
<g fill="#000" stroke="#000" stroke-width=".26">
<path d="M180.4 58.7l-1.7 2.2 1.9-2zM180.4 58.7l-1.7 2.2-.3-.2z"/>
<path d="M180.4 58.7l-2 2 .3 .2zM180.4 58.7l.2 .2-1.9 2z"/>
<path d="M113.6 104.3l2 2 .2-.2zM113.6 104.3l.2-.2 2 2z"/>
<path d="M131.8 104.8l2 2 .3-.2zM132 104.6l2.1 2-2.3-1.8z"/>
<path d="M113.6 129.3l2.2 1.8-2-2zM113.6 129.3l2.2 1.8-.2 .2z"/>
<path d="M132 128.6l-.2 .2 2.3 1.8zM131.8 128.8l2.3 1.8-.3 .2z"/>
</g>
<!-- layer: BOUNDARY -->
<g fill="none" stroke="#000" stroke-width=".26">
<path d="M146.9 10.6l-4.7 8.2M221.6 10.6l6.4 5.5M229.5 17.3l1.4 1.3M232.3 19.8l7.1 6.1M132.1 36.8l-4.6 8.2M133.9 33.5l-.9 1.7M139.5 23.7l-4.6 8.2M141.3 20.5l-.9 1.6M240.8 27.1l1.4 1.2M243.7 29.6l7.1 6.1M252.2 36.9l1.4 1.2M255 39.3l7.2 6.1"/>
<path d="M119.2 59.7l-.9 1.6M124.7 49.9l-4.6 8.1M126.6 46.6l-.9 1.6M263.6 46.7l1.4 1.2M266.4 49.1l7.1 6.1M275 56.4l1.4 1.3M277.8 58.9l7.1 6.1M110 76l-4.6 8.2M111.9 72.7l-1 1.7M117.4 62.9l-4.6 8.2M286.3 66.2l1.4 1.3M289.2 68.7l7.1 6.1"/>
<path d="M297.7 76l1.4 1.2M300.6 78.4l7.1 6.2M97.1 98.9l-.9 1.6M102.6 89.1l-4.6 8.1M104.5 85.8l-.9 1.6M309.1 85.8l1.4 1.2M311.9 88.2l7.1 6.1M320.4 95.6l1.5 1.2M323.3 98l7.1 6.1M87.9 115.2l-4.6 8.2M89.8 111.9l-1 1.7M95.3 102.1l-4.6 8.2"/>
<path d="M331.8 105.3l1.5 1.2M334.7 107.8l7.1 6.1M343.2 115.1l1.4 1.2M346 117.6l7.2 6.1M75 138.1l-.9 1.6M80.5 128.3l-4.5 8.2M82.4 125l-.9 1.6M354.6 124.9l1.4 1.2M357.4 127.3l7.1 6.1M366 134.7l1.4 1.2M368.8 137.1l7.1 6.1M73.2 141.3l-4.7 8.3"/>
<path d="M377.3 144.4l1.5 1.3M380.2 146.9a114.2 114.2 0 0 1 13.2 12.2M394.7 160.5l1.1 1.4M397 163.4l2.8 3.8 2.5 3.9M403.2 172.8l.9 1.6M404.9 176.1l1.9 4.1 1.8 4.7M47.9 186.3l-5.3 9.3 4.7 7.6M48.2 204.8l1 1.7M50.2 208l4.9 8.1M56 217.6l1 1.7M58 220.9l4.6 7.6h5.9M70.3 228.5h1.9"/>
<path d="M74.1 228.5h9.3M85.3 228.5h1.9M89.1 228.5h9.4M100.3 228.5h1.9M104.1 228.5h9.3M115.3 228.5h1.9M119.1 228.5h9.3M130.3 228.5h1.9M134.1 228.5h9.4M145.3 228.5h1.9M149.1 228.5h9.3M160.3 228.5h1.9"/>
<path d="M164.1 228.5h9.3M175.3 228.5h1.9M179.1 228.5h9.4M190.3 228.5h1.9M194.1 228.5h9.3M205.3 228.5h1.9M209.1 228.5h9.3M220.3 228.5h1.9M224.1 228.5h9.4M235.3 228.5h1.9M239.1 228.5h9.3M250.3 228.5h1.9"/>
<path d="M254.1 228.5h9.3M265.3 228.5h1.9M269.1 228.5h9.4M280.3 228.5h1.9M284.1 228.5h9.3M295.3 228.5h1.9M299.1 228.5h9.3M310.3 228.5h1.9M314.1 228.5h9.3M325.3 228.5h1.9M329.1 228.5h9.3M340.3 228.5h1.9"/>
<path d="M344.1 228.5h9.3M355.3 228.5h1.9M359.1 228.5h9.3M370.3 228.5h1.9M374.1 228.5h9.3M385.3 228.5h1.9M389.1 228.5h9.3M400.3 228.5h1.9M404.1 228.5h5.1"/>
</g>
<!-- layer: BORDER -->
<g fill="#000" stroke="#000" stroke-width=".26">
<path d="M389.3 20.7l3.1 7.4zM389.3 20.7l.3-.1 2.8 7.5z"/>
<path d="M389.6 20.6l2.8 7.5 .3-.1zM389.6 20.6l3.1 7.4z"/>
</g>
<text font-size="7.5" x="68.4" y="260.5">Ground Floor Plan</text>
<g font-size="4.5">
<text x="24" y="18.6">Legend</text>
<text x="222.8" y="32.7">A</text>
<text x="204" y="95">Carport</text>
<text x="190.7" y="124.8">Dining</text>
<text x="220.1" y="136.3">Family</text>
<text x="186.6" y="154.4">Kitchen</text>
<text x="165.3" y="172.5">Ldry</text>
<text x="202.2" y="177.5">Hall</text>
<text x="225.8" y="174">Entry</text>
<text x="246.8" y="189.3">Lounge</text>
<text x="161.9" y="198.9">Bedroom 2</text>
<text x="200.4" y="202">Bath</text>
<text x="189.6" y="204.9">WC</text>
<text x="90.9" y="211.4">B</text>
<text x="337.6" y="211.4">B</text>
<text x="223.5" y="263.1">A</text>
<text x="28.4" y="283.6">MR M BRADBERY &amp; MS R BRANDES DE ROOS</text>
<text x="142.6" y="283.6">1 CHIRCAN STREET, OLD TOONGABBIE, NSW 2146</text>
<text x="293.3" y="283.9">1:100</text>
<text x="322.3" y="283.9">3 OF 8</text>
<text x="354.4" y="283.8">7792</text>
<text x="377.3" y="283.7">H</text>
</g>
<text font-size="3.2" x="366.2" y="283.8">/16</text>
<g font-size="2.6">
<text x="395.9" y="17.7">M.N.</text>
<text x="383.3" y="19.6">T.N.</text>
<text x="30.1" y="30.4">SAC</text>
<text x="45.9" y="33">Compressor</text>
<text x="45.9" y="30.1">Air Conditioning</text>
<text x="31.5" y="39.6">AC</text>
<text x="45.9" y="39.3">Air Conditioning Unit</text>
<text x="32.8" y="46.9">AB</text>
<text x="45.9" y="46.7">Alarm Box</text>
<text x="46" y="42.2">Wall Mounted</text>
<text x="32.6" y="53.5">DP</text>
<text x="45.8" y="53.9">Downpipe</text>
<text x="232.8" y="52.5">P.O.A</text>
<text x="31.9" y="60">EL</text>
<text x="178.7" y="58.8">0</text>
<text x="45.9" y="60.2">Eave Light</text>
<text x="175.3" y="62.6">Landing</text>
<text x="32.3" y="66.2">EF</text>
<text x="45.9" y="67.3">Exhaust Fan</text>
<text x="32.5" y="74.4">G</text>
<text x="45.9" y="74.3">Gully</text>
<text x="176.8" y="72.8">DP</text>
<text x="191.9" y="73.3">SP</text>
<text x="240.5" y="72.7">DP</text>
<text x="31.1" y="80.3">HL</text>
<text x="45.8" y="81.6">Heater/Light</text>
<text x="153.3" y="80.2">Remove existing</text>
<text x="153.4" y="83.1">window &amp; block in</text>
<text x="26.3" y="86.9">HWU</text>
<text x="45.8" y="88.4">Hot Water Unit</text>
<text x="153.4" y="86">opening</text>
<text x="186.5" y="89.8">EL</text>
<text x="210.1" y="89.5">EL</text>
<text x="145.1" y="93.9">Remove existing</text>
<text x="235.2" y="90.7">AB</text>
<text x="33.4" y="97.6">MH</text>
<text x="45.8" y="97.2">Manhole</text>
<text x="141.2" y="96">3</text>
<text x="145.2" y="96.9">window &amp; alter opening</text>
<text x="145.3" y="99.8">to suit new stacker</text>
<text x="185.5" y="99.1">SP</text>
<text x="223.9" y="99.4">SAC</text>
<text x="31" y="104.4">MB</text>
<text x="45.8" y="106">Meter Box - Electrical</text>
<text x="145.2" y="102.7">door</text>
<text x="205.8" y="107.9">P</text>
<text x="189.7" y="112.1">TV</text>
<text x="221.5" y="110.9">AC</text>
<text x="29.7" y="115.7">SL</text>
<text x="45.9" y="115.4">Existing Skylight -</text>
<text x="46" y="118.3">To be Removed</text>
<text x="135.7" y="119.6" transform="rotate(-90 135.7 119.6)">SO</text>
<text x="147.2" y="118.5">W11</text>
<text x="216.4" y="114.2">1</text>
<text x="220.6" y="114.1">Demolish wall and</text>
<text x="220.7" y="117.1">sliding door</text>
<text x="220.7" y="120">shown dashed.</text>
<text x="45.9" y="124.3">Smoke Detector - Existing</text>
<text x="113.6" y="121.3" transform="rotate(-90 113.6 121.3)">2500</text>
<text x="117.5" y="121.2" transform="rotate(-90 117.5 121.2)">Steps</text>
<text x="131.9" y="121.3" transform="rotate(-90 131.9 121.3)">2400</text>
<text x="220.6" y="122.9">Repair wall</text>
<text x="220.7" y="125.8">surfaces and</text>
<text x="142.5" y="128.9" transform="rotate(-90 142.5 128.9)">SSD 2124 Special</text>
<text x="184.8" y="127.8">5</text>
<text x="220.7" y="128.8">skirtings</text>
<text x="26.3" y="133.5">SP</text>
<text x="45.8" y="135.6">Roof Mounted</text>
<text x="45.9" y="132.7">Solar Panel -</text>
<text x="146.7" y="137.7">4</text>
<text x="183.5" y="132.2">Remove existing</text>
<text x="183.6" y="135.1">skylight and patch</text>
<text x="183.6" y="138">ceiling</text>
<text x="215.5" y="136.8">2</text>
<text x="45.8" y="138.5">Relocate or Alter</text>
<text x="45.9" y="141.4">by owner if Reqd.</text>
<text x="118.8" y="139.5">Provide open stringer</text>
<text x="118.8" y="142.5">merbau steps &amp; landing</text>
<text x="185.6" y="143.3">SL</text>
<text x="205.8" y="140.5">P</text>
<text x="205.8" y="138.1">P</text>
<text x="214.4" y="140.6">Demolish wall &amp; block</text>
<text x="214.4" y="143.6">up existing door.</text>
<text x="33.6" y="147.6">T</text>
<text x="46" y="149.3">Tap - Garden</text>
<text x="118.8" y="148.3">level</text>
<text x="118.9" y="145.4">to lead down to ground</text>
<text x="171" y="144.7">WL</text>
<text x="214.4" y="146.5">Repair wall surfaces</text>
<text x="214.5" y="149.4">and skirtings</text>
<text x="46" y="155.4">TV Antenna -</text>
<text x="118.8" y="152.8">Exist. Canvas</text>
<text x="118.9" y="155.7">Awning to remain</text>
<text x="27" y="156.5">T.V.</text>
<text x="45.9" y="158.3">Owner to relocate</text>
<text x="46" y="161.3">as required</text>
<text x="252.1" y="157.5">WL</text>
<text x="149.5" y="165.3">G</text>
<text x="150.9" y="162.2">T</text>
<text x="210.8" y="164.1">Pantry</text>
<text x="250.2" y="166.3">EL</text>
<text x="33.1" y="168.3">VP</text>
<text x="45.9" y="169.1">Sewer Vent Pipe</text>
<text x="264.4" y="172.1">P</text>
<text x="31.1" y="175.9">WL</text>
<text x="46" y="176.6">Wall Light</text>
<text x="173.1" y="176.7">MH</text>
<text x="239.1" y="175.1">s</text>
<text x="245.3" y="174.1">Demolish walls</text>
<text x="245.4" y="179.9">dashed</text>
<text x="245.5" y="177">and doors shown</text>
<text x="34.9" y="182.2">s</text>
<text x="46" y="182.6">Smoke Detector - Proposed</text>
<text x="117.2" y="181.6">Line of Proposed</text>
<text x="117.2" y="184.5">First Floor over</text>
<text x="203.2" y="183.4">Linen</text>
<text x="256.7" y="181.2">2</text>
<text x="290.6" y="182.9">Repair walls surfaces</text>
<text x="290.7" y="185.9">and skirtings affected</text>
<text x="32.5" y="190.2">P</text>
<text x="45.8" y="188.9">New stud Cluster / Post</text>
<text x="45.8" y="191.8">in exist. Wall frame</text>
<text x="117.3" y="187.5">shown dotted.</text>
<text x="231.2" y="187.9">Line of</text>
<text x="231.3" y="190.8">stair well</text>
<text x="290.6" y="188.8">by the alterations</text>
<text x="204.9" y="197.2">HL</text>
<text x="209.2" y="193.3">EF</text>
<text x="231.3" y="193.7">over</text>
<text x="272.6" y="202.4">AC</text>
<text x="286.2" y="202.1">SAC</text>
<text x="199.8" y="207.7">Bulkhead</text>
<text x="230.2" y="207.6">Cup'd under</text>
<text x="248.1" y="209.5">Remove Robe (By Owner)</text>
<text x="199.8" y="210.6">over</text>
<text x="230.2" y="210.5">treads 1-11</text>
<text x="262.9" y="214.2">P</text>
<text x="155.8" y="217.9">DP</text>
<text x="182.4" y="217.2">VP</text>
<text x="189.4" y="216.9">HWU</text>
<text x="274.5" y="221.4">MB</text>
<text x="278.4" y="218.5">DP</text>
<text x="199.9" y="232.9">6</text>
<text x="203.7" y="231">Demolish part wall to</text>
<text x="203.9" y="234">allow for stairs over</text>
<text x="264.4" y="239">Create partition within</text>
<text x="264.4" y="241.9">window reveals to</text>
<text x="264.4" y="244.8">enclose staircase &amp;</text>
<text x="264.4" y="247.8">C'BD. under</text>
<text x="19.7" y="283.8">FOR:</text>
<text x="137.3" y="283.6">AT:</text>
<text x="283" y="283.9">SCALE:</text>
<text x="311.6" y="283.9">SHEET:</text>
<text x="340.8" y="283.9">JOB NO:</text>
</g>
<g font-size="2.2">
<text x="156.5" y="116.3">UP</text>
<text x="160.7" y="129.6">1</text>
<text x="163.2" y="129.6">2</text>
<text x="165.7" y="129.6">3</text>
<text x="168.2" y="129.6">4</text>
<text x="170.5" y="129.6">5</text>
<text x="172.9" y="129.6">6</text>
<text x="219" y="178.5">UP</text>
<text x="224.6" y="182.6">1</text>
<text x="225.1" y="184.9">2</text>
<text x="225.2" y="187.3">3</text>
<text x="225.2" y="189.8">4</text>
<text x="225.1" y="192.1">5</text>
<text x="225.1" y="194.6">6</text>
<text x="225.2" y="196.9">7</text>
<text x="225.2" y="199.3">8</text>
</g>
</svg>
